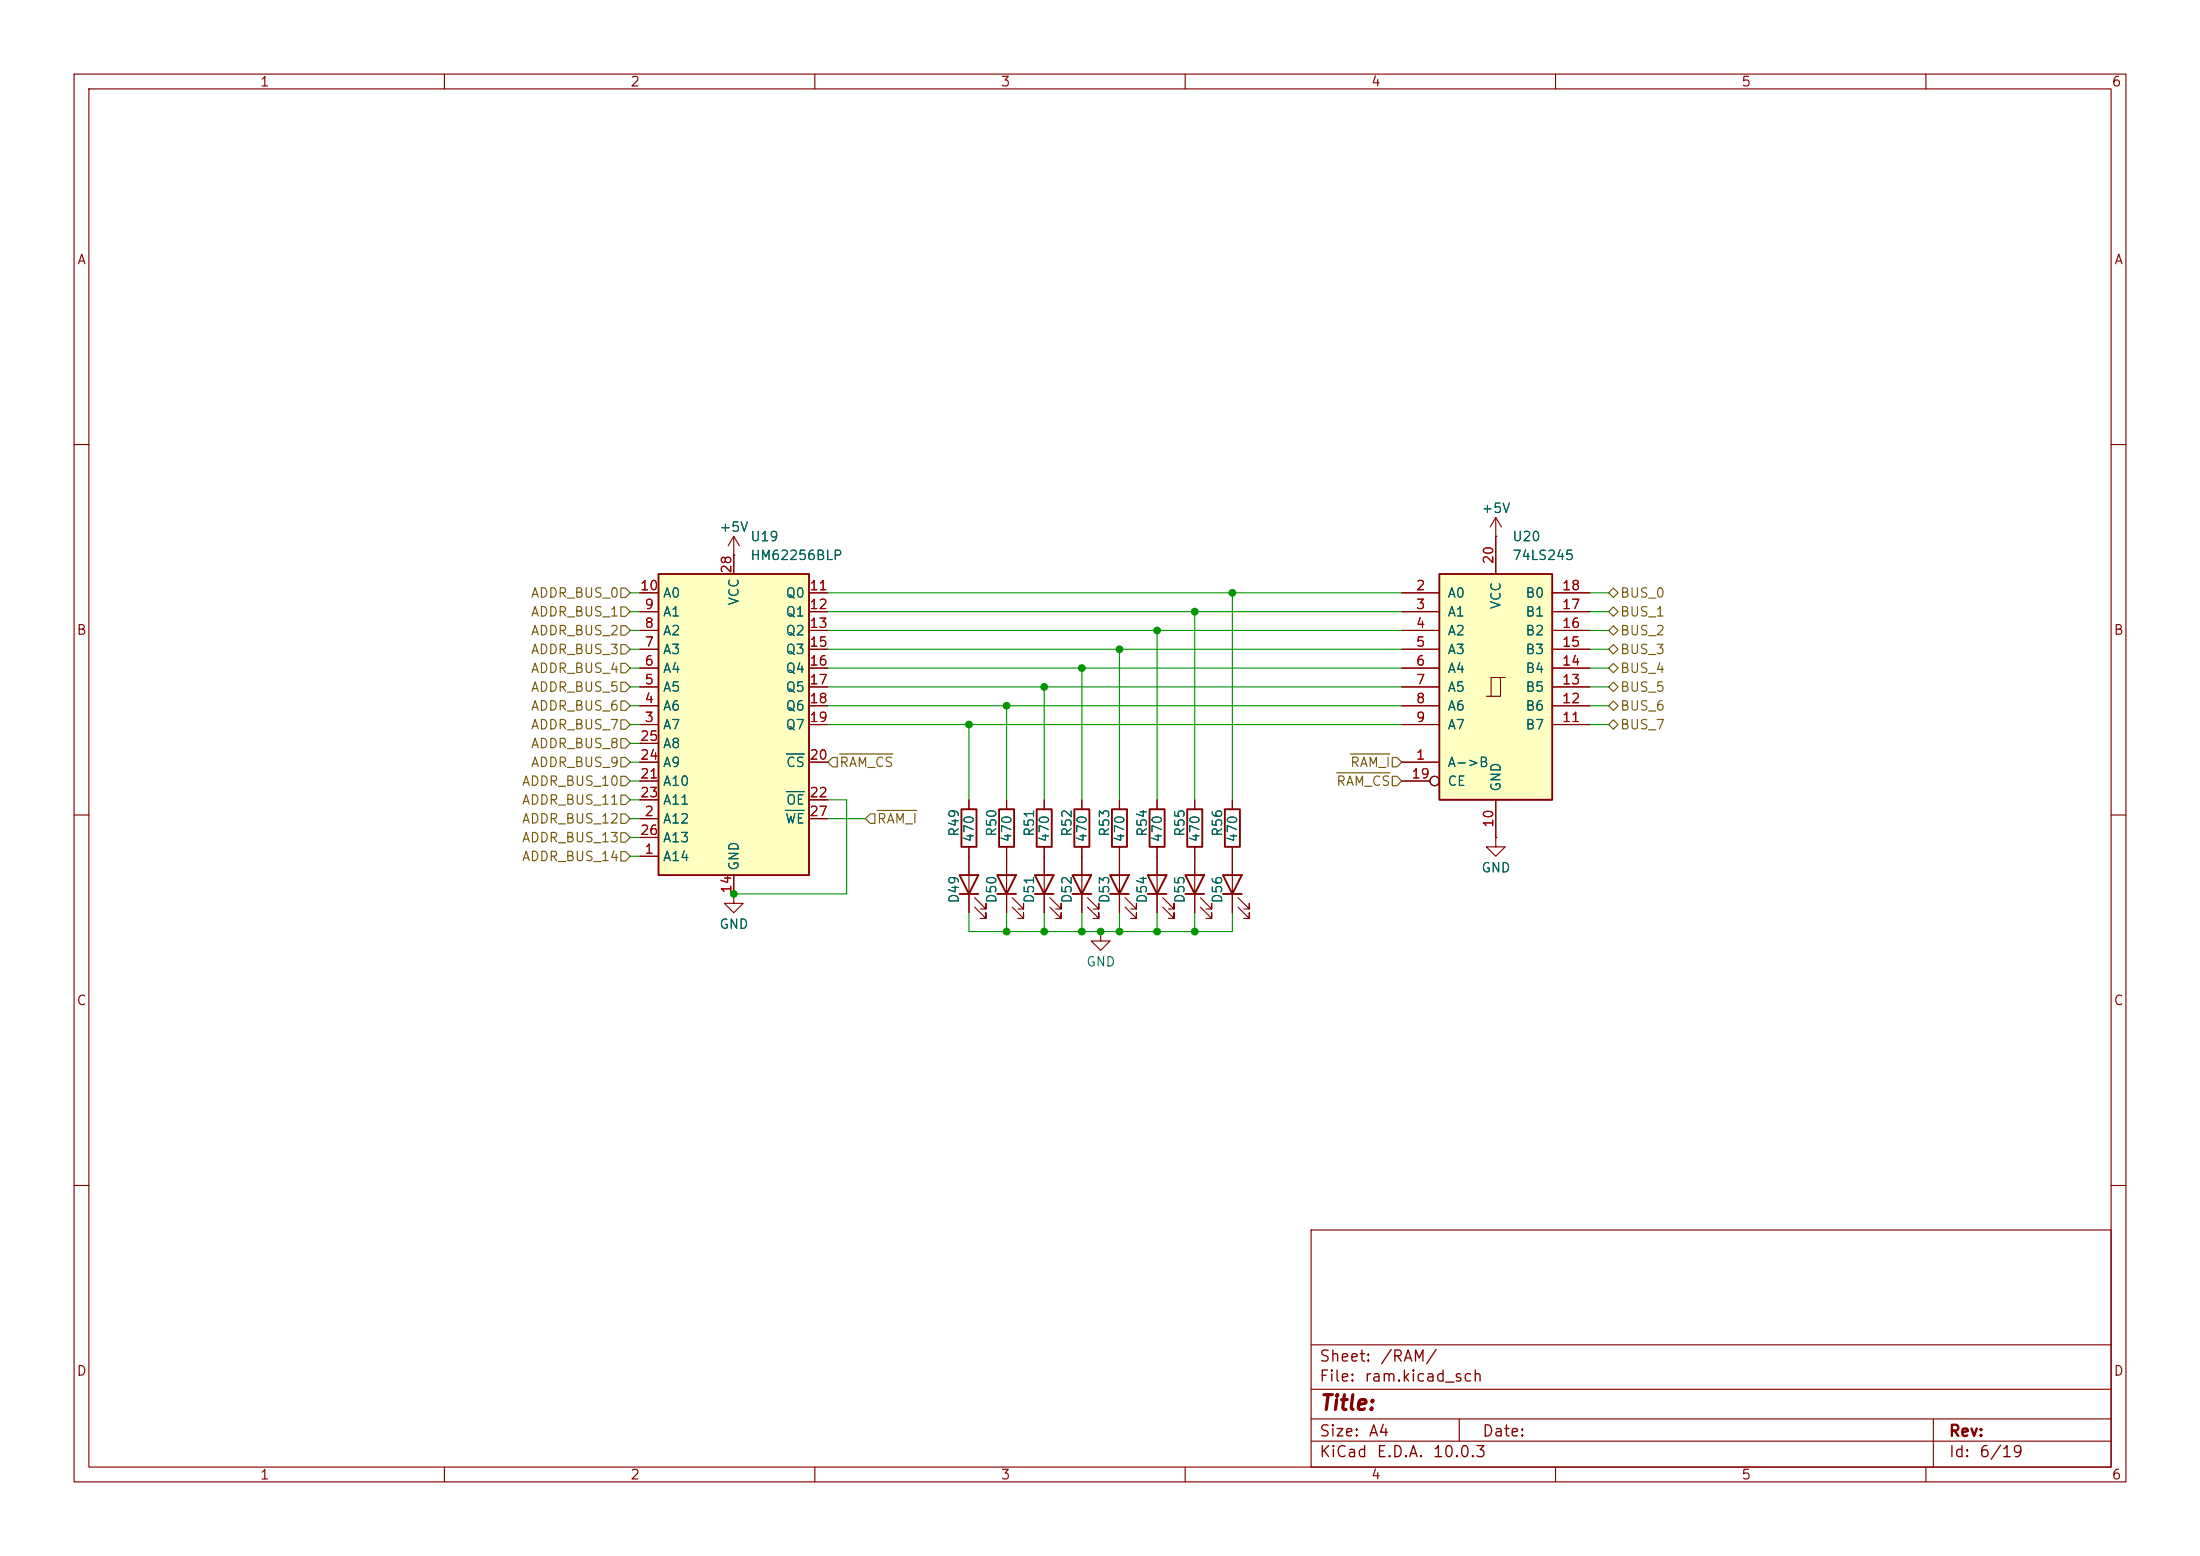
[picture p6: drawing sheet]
<svg xmlns="http://www.w3.org/2000/svg" width="297mm" height="210mm" viewBox="0 0 297 210" stroke-linecap="round" stroke-linejoin="round" font-family="sans-serif">
<g fill="none" stroke="#840000" stroke-width=".15">
<path d="M10 10h277v190h-277zM12 12h273v186h-273zM60 10v2M110 10v2M160 10v2M210 10v2M260 10v2M10 60h2M201.9 72.4h.1M201.9 69.9l-.7 1.2M201.9 69.9l.8 1.2M201.9 69.9v2.5"/>
<path d="M285 60h2M10 110h2M135.9 108v1.2M135.9 114.3v8.9M141 115.6v7.6M146 115.6v7.6M151.1 108v1.2M151.1 114.3v8.9M156.2 108v1.2M156.2 114.3v8.9M166.4 108v1.2M166.4 114.3v8.9"/>
<path d="M285 110h2M99.1 120.7v1.2h1.2l-1.2 1.3-1.3-1.3h1.3M99.1 120.7h.1M136.7 122.4l1.5 1.6v-.8v.8h-.8M136.7 121.2l1.5 1.5v-.8v.8h-.8M141.7 122.4l1.6 1.6v-.8v.8h-.8M141.7 121.2l1.6 1.5v-.8v.8h-.8M146.8 122.4l1.5 1.6v-.8v.8h-.7M146.8 121.2l1.5 1.5v-.8v.8h-.7M148.6 125.7v1.3h1.3l-1.3 1.3-1.3-1.3h1.3M148.6 125.7h.1M151.9 122.4l1.5 1.6v-.8v.8h-.7"/>
<path d="M151.9 121.2l1.5 1.5v-.8v.8h-.7M157 122.4l1.5 1.6v-.8v.8h-.8M157 121.2l1.5 1.5v-.8v.8h-.8M167.1 122.4l1.6 1.6v-.8v.8h-.8M167.1 121.2l1.6 1.5v-.8v.8h-.8M10 160h2M177 166h108v32h-108zM285 160h2M60 198v2M110 198v2M160 198v2M177 194.5h108"/>
<path d="M177 191.5h108M177 187.5h108M177 181.5h108M197 191.5v3M210 198v2M260 198v2M261 191.5v6.5"/>
</g>
<g fill="none" stroke="#840000" stroke-width=".25">
<path d="M134.6 118.1h2.6l-1.3 2.6zM134.9 109.2h2v5.1h-2zM139.7 118.1h2.5l-1.2 2.6zM144.8 118.1h2.5l-1.3 2.6zM149.9 118.1h2.5l-1.3 2.6zM150.1 109.2h2v5.1h-2zM154.9 118.1h2.6l-1.3 2.6zM155.2 109.2h2v5.1h-2zM165.1 118.1h2.5l-1.2 2.6zM165.4 109.2h2v5.1h-2zM134.6 120.7h2.6M139.7 120.7h2.5"/>
<path d="M144.8 120.7h2.5M149.9 120.7h2.5M154.9 120.7h2.6M165.1 120.7h2.5"/>
</g>
<path d="M194.3 77.5h15.2v30.5h-15.2z" fill="#ffffc2"/>
<g fill="none" stroke="#840000" stroke-width=".15">
<path d="M201.9 72.4v5.1M189.2 80h5.1M189.2 82.6h5.1M189.2 85.1h5.1M189.2 87.6h5.1M189.2 90.2h5.1M189.2 92.7h5.1M189.2 95.3h5.1M189.2 97.8h5.1M202.6 91.4h-1.3v2.6M203.2 91.4h-.6v2.6h-1.9M209.5 80h5.1"/>
<path d="M209.5 82.6h5.1M209.5 85.1h5.1M209.5 87.6h5.1M209.5 90.2h5.1M209.5 92.7h5.1M209.5 95.3h5.1M209.5 97.8h5.1M130.8 108v1.2M130.8 114.3v8.9M141 108v1.2M141 114.3v1.3M146 108v1.2"/>
<path d="M146 114.3v1.3M161.3 108v1.2M161.3 114.3v8.9M189.2 102.9h5.1M189.2 105.4h3.8M201.9 113v1.3h1.3l-1.3 1.3-1.2-1.3h1.2M201.9 113h.1M201.9 108v5M131.6 122.4l1.5 1.6v-.8v.8h-.8M131.6 121.2l1.5 1.5v-.8v.8h-.8M162.1 122.4l1.5 1.6v-.8v.8h-.8M162.1 121.2l1.5 1.5v-.8v.8h-.8"/>
<circle cx="193.7" cy="105.4" r=".63"/>
</g>
<path d="M194.3 77.5h15.2v30.5h-15.2zM129.5 118.1h2.6l-1.3 2.6zM129.8 109.2h2v5.1h-2zM140 109.2h2v5.1h-2zM145 109.2h2.1v5.1h-2.1zM160 118.1h2.6l-1.3 2.6zM160.3 109.2h2v5.1h-2zM129.5 120.7h2.6M160 120.7h2.6" fill="none" stroke="#840000" stroke-width=".25"/>
<path d="M88.9 77.5h20.3v40.6h-20.3z" fill="#ffffc2"/>
<path d="M88.9 77.5h20.3v40.6h-20.3z" fill="none" stroke="#840000" stroke-width=".25"/>
<g fill="none" stroke="#840000" stroke-width=".15">
<path d="M99.1 74.9h.1M99.1 72.4v5.1M99.1 72.4l-.8 1.3M99.1 72.4l.7 1.3M201.9 72.4h.1M201.9 72.4v5.1M86.4 97.8h2.5M86.4 95.3h2.5M86.4 92.7h2.5M86.4 90.2h2.5M86.4 87.6h2.5M86.4 85.1h2.5"/>
<path d="M86.4 82.6h2.5M86.4 80h2.5M109.2 97.8h2.6M109.2 95.3h2.6M109.2 92.7h2.6M109.2 90.2h2.6M109.2 87.6h2.6M109.2 85.1h2.6M109.2 82.6h2.6M109.2 80h2.6M189.2 97.8h5.1M189.2 95.3h5.1"/>
<path d="M189.2 92.7h5.1M189.2 90.2h5.1M189.2 87.6h5.1M189.2 85.1h5.1M189.2 82.6h5.1M189.2 80h5.1M209.5 97.8h5.1M209.5 95.3h5.1M209.5 92.7h5.1M209.5 90.2h5.1M209.5 87.6h5.1M209.5 85.1h5.1"/>
<path d="M209.5 82.6h5.1M209.5 80h5.1M86.4 115.6h2.5M86.4 110.5h2.5M86.4 102.9h2.5M86.4 105.4h2.5M86.4 108h2.5M86.4 100.3h2.5M86.4 113h2.5M99.1 118.1v2.6M109.2 110.5h2.6M109.2 102.9h2.6"/>
<path d="M109.2 108h2.6M130.8 108v1.2M130.8 114.3v3.8M135.9 108v1.2M135.9 114.3v3.8M141 108v1.2M141 114.3v3.8M146 108v1.2M146 114.3v3.8M151.1 108v1.2M151.1 114.3v3.8M156.2 108v1.2"/>
<path d="M156.2 114.3v3.8M161.3 108v1.2M161.3 114.3v3.8M166.4 108v1.2M166.4 114.3v3.8M189.2 102.9h5.1M189.2 105.4h3.8M201.9 113h.1M201.9 108v5M99.1 120.7h.1M130.8 120.7v2.5M135.9 120.7v2.5"/>
<path d="M141 120.7v2.5M146 120.7v2.5M151.1 120.7v2.5M156.2 120.7v2.5M161.3 120.7v2.5M166.4 120.7v2.5"/>
<circle cx="193.7" cy="105.4" r=".63"/>
</g>
<path d="M106 109.4h2.6M106.2 101.8h2.4M106.2 106.8h2.4" fill="none" stroke="#006464" stroke-width=".15"/>
<g fill="none" stroke="#725600" stroke-width=".15">
<path d="M83.8 79.4h.7l.6 .6-.6 .6h-.7zM83.8 89.5h.7l.6 .7-.6 .6h-.7zM83.8 81.9h.7l.6 .7-.6 .6h-.7zM83.8 84.5h.7l.6 .6-.6 .6h-.7zM83.8 92.1h.7l.6 .6-.6 .6h-.7zM83.8 94.6h.7l.6 .7-.6 .6h-.7zM83.8 97.2h.7l.6 .6-.6 .6h-.7zM83.8 99.7h.7l.6 .6-.6 .7h-.7zM83.8 87h.7l.6 .6-.6 .7h-.7zM217.2 95.3l.6-.7 .6 .7-.6 .6zM217.2 90.2l.6-.7 .6 .7-.6 .6zM217.2 92.7l.6-.6 .6 .6-.6 .6z"/>
<path d="M217.2 97.8l.6-.6 .6 .6-.6 .6zM217.2 82.6l.6-.7 .6 .7-.6 .6zM217.2 85.1l.6-.6 .6 .6-.6 .6zM217.2 80l.6-.6 .6 .6-.6 .6zM217.8 87l.6 .6-.6 .7-.6-.7zM83.8 112.4h.7l.6 .6-.6 .7h-.7zM83.8 107.3h.7l.6 .7-.6 .6h-.7zM83.8 102.2h.7l.6 .7-.6 .6h-.7zM83.8 104.8h.7l.6 .6-.6 .6h-.7zM83.8 114.9h.7l.6 .7-.6 .6h-.7zM83.8 109.9h.7l.6 .6-.6 .6h-.7zM112.4 102.2h.6v1.3h-.6l-.6-.6z"/>
<path d="M113.3 101.8h7.3M117.5 109.9h.6v1.2h-.6l-.7-.6zM118.4 109.4h5.4M180.4 104.3h7.2M182.3 101.8h5.3M188 104.8h.6l.6 .6-.6 .6h-.6zM188 102.2h.6l.6 .7-.6 .6h-.6z"/>
</g>
<g fill="none" stroke="#009600" stroke-width=".15">
<path d="M85.1 80h1.3M85.1 82.6h1.3M85.1 85.1h1.3M85.1 97.8h1.3M85.1 92.7h1.3M85.1 95.3h1.3M85.1 87.6h1.3M85.1 90.2h1.3M111.8 80h77.4M111.8 82.6h77.4M111.8 85.1h77.4M111.8 97.8h77.4"/>
<path d="M111.8 92.7h77.4M111.8 95.3h77.4M111.8 87.6h77.4M111.8 90.2h77.4M130.8 97.8v10.2M135.9 95.3v12.7M141 92.7v15.3M146 90.2v17.8M151.1 87.6v20.4M156.2 85.1v22.9M161.3 82.6v25.4M166.4 80v28"/>
<path d="M214.6 80h2.6M214.6 82.6h2.6M214.6 85.1h2.6M214.6 97.8h2.6M214.6 92.7h2.6M214.6 95.3h2.6M214.6 87.6h2.6M214.6 90.2h2.6M85.1 110.5h1.3M85.1 108h1.3M85.1 113h1.3M85.1 105.4h1.3"/>
<path d="M85.1 115.6h1.3M85.1 100.3h1.3M85.1 102.9h1.3M111.8 110.5h5M111.8 108h2.5v12.7h-15.2M130.8 123.2v2.5h35.6v-2.5M135.9 123.2v2.5M141 123.2v2.5M146 123.2v2.5M151.1 123.2v2.5M156.2 123.2v2.5M161.3 123.2v2.5"/>
</g>
<g fill="#009600" stroke="#009600" stroke-width=".14">
<circle cx="99.1" cy="120.7" r=".46"/>
<circle cx="151.1" cy="87.6" r=".46"/>
<circle cx="156.2" cy="85.1" r=".46"/>
<circle cx="146" cy="90.2" r=".46"/>
<circle cx="161.3" cy="82.6" r=".46"/>
<circle cx="166.4" cy="80" r=".46"/>
<circle cx="156.2" cy="125.7" r=".46"/>
<circle cx="148.6" cy="125.7" r=".46"/>
<circle cx="161.3" cy="125.7" r=".46"/>
<circle cx="135.9" cy="125.7" r=".46"/>
<circle cx="141" cy="125.7" r=".46"/>
<circle cx="151.1" cy="125.7" r=".46"/>
<circle cx="146" cy="125.7" r=".46"/>
<circle cx="130.8" cy="97.8" r=".46"/>
<circle cx="135.9" cy="95.3" r=".46"/>
<circle cx="141" cy="92.7" r=".46"/>
</g>
<text font-size="2" fill="#840000" x="178" y="190.8">Title:</text>
<g font-size="1.5" fill="#840000">
<text x="178" y="184.2">Sheet:</text>
<text x="186.2" y="184.2">/RAM/</text>
<text x="178" y="186.9">File:</text>
<text x="184.1" y="186.9">ram.kicad_sch</text>
<text x="178" y="197.1">KiCad</text>
<text x="178" y="194.3">Size:</text>
<text x="184.7" y="194.3">A4</text>
<text x="185.7" y="197.1">E.D.A.</text>
<text x="193.3" y="197.1">10.0.3</text>
<text x="200" y="194.3">Date:</text>
<text x="263" y="194.3">Rev:</text>
<text x="263" y="197.1">Id:</text>
<text x="267.1" y="197.1">6/19</text>
</g>
<g font-size="1.3" fill="#840000">
<text x="35" y="12">1</text>
<text x="85" y="12">2</text>
<text x="135" y="12">3</text>
<text x="185" y="12">4</text>
<text x="235" y="12">5</text>
<text x="285" y="12">6</text>
<text x="10.3" y="36">A</text>
<text x="285.3" y="36">A</text>
<text x="10.3" y="86">B</text>
<text x="285.3" y="86">B</text>
<text x="10.3" y="136">C</text>
<text x="285.3" y="136">C</text>
<text x="10.3" y="186">D</text>
<text x="285.3" y="186">D</text>
<text x="35" y="200">1</text>
<text x="85" y="200">2</text>
<text x="135" y="200">3</text>
<text x="185" y="200">4</text>
<text x="235" y="200">5</text>
<text x="285" y="200">6</text>
</g>
<g font-size="1.3" fill="#006464">
<text x="199.9" y="69.6">+5V</text>
<text x="97" y="72.1">+5V</text>
<text x="101.2" y="73.4">U19</text>
<text x="101.2" y="75.9">HM62256BLP</text>
<text x="204.1" y="73.4">U20</text>
<text x="204.1" y="75.9">74LS245</text>
<text x="89.4" y="83.5">A1</text>
<text x="89.4" y="81">A0</text>
<text x="100" y="81.8" transform="rotate(-90 100 81.8)">VCC</text>
<text x="106" y="81">Q0</text>
<text x="106" y="83.5">Q1</text>
<text x="195.3" y="81">A0</text>
<text x="195.3" y="83.5">A1</text>
<text x="202.9" y="82.3" transform="rotate(-90 202.9 82.3)">VCC</text>
<text x="205.9" y="83.5">B1</text>
<text x="205.9" y="81">B0</text>
<text x="89.4" y="88.6">A3</text>
<text x="89.4" y="86.1">A2</text>
<text x="106" y="86.1">Q2</text>
<text x="106" y="88.6">Q3</text>
<text x="195.3" y="86.1">A2</text>
<text x="195.3" y="88.6">A3</text>
<text x="205.9" y="88.6">B3</text>
<text x="205.9" y="86.1">B2</text>
<text x="89.4" y="93.7">A5</text>
<text x="89.4" y="91.1">A4</text>
<text x="106" y="91.1">Q4</text>
<text x="106" y="93.7">Q5</text>
<text x="195.3" y="91.1">A4</text>
<text x="195.3" y="93.7">A5</text>
<text x="205.9" y="93.7">B5</text>
<text x="205.9" y="91.1">B4</text>
<text x="89.4" y="98.8">A7</text>
<text x="89.4" y="96.2">A6</text>
<text x="89.4" y="101.3">A8</text>
<text x="106" y="96.2">Q6</text>
<text x="106" y="98.8">Q7</text>
<text x="195.3" y="96.2">A6</text>
<text x="195.3" y="98.8">A7</text>
<text x="205.9" y="98.8">B7</text>
<text x="205.9" y="96.2">B6</text>
<text x="89.4" y="106.4">A10</text>
<text x="89.4" y="103.8">A9</text>
<text x="106" y="103.8">CS</text>
<text x="195.3" y="103.8">A-&gt;B</text>
<text x="195.3" y="106.4">CE</text>
<text x="202.9" y="106.9" transform="rotate(-90 202.9 106.9)">GND</text>
<text x="89.4" y="111.5">A12</text>
<text x="89.4" y="108.9">A11</text>
<text x="105.9" y="111.5">WE</text>
<text x="106" y="108.9">OE</text>
<text x="129.7" y="113" transform="rotate(-90 129.7 113)">R49</text>
<text x="131.8" y="113.8" transform="rotate(-90 131.8 113.8)">470</text>
<text x="134.8" y="113" transform="rotate(-90 134.8 113)">R50</text>
<text x="136.9" y="113.8" transform="rotate(-90 136.9 113.8)">470</text>
<text x="139.9" y="113" transform="rotate(-90 139.9 113)">R51</text>
<text x="141.9" y="113.8" transform="rotate(-90 141.9 113.8)">470</text>
<text x="145" y="113" transform="rotate(-90 145 113)">R52</text>
<text x="147" y="113.8" transform="rotate(-90 147 113.8)">470</text>
<text x="150.1" y="113" transform="rotate(-90 150.1 113)">R53</text>
<text x="152.1" y="113.8" transform="rotate(-90 152.1 113.8)">470</text>
<text x="155.1" y="113" transform="rotate(-90 155.1 113)">R54</text>
<text x="157.2" y="113.8" transform="rotate(-90 157.2 113.8)">470</text>
<text x="160.2" y="113" transform="rotate(-90 160.2 113)">R55</text>
<text x="162.3" y="113.8" transform="rotate(-90 162.3 113.8)">470</text>
<text x="165.3" y="113" transform="rotate(-90 165.3 113)">R56</text>
<text x="167.3" y="113.8" transform="rotate(-90 167.3 113.8)">470</text>
<text x="89.4" y="116.5">A14</text>
<text x="89.4" y="114">A13</text>
<text x="100" y="117.6" transform="rotate(-90 100 117.6)">GND</text>
<text x="199.9" y="118.1">GND</text>
<text x="97" y="125.7">GND</text>
<text x="129.7" y="122" transform="rotate(-90 129.7 122)">D49</text>
<text x="134.8" y="122" transform="rotate(-90 134.8 122)">D50</text>
<text x="139.9" y="122" transform="rotate(-90 139.9 122)">D51</text>
<text x="145" y="122" transform="rotate(-90 145 122)">D52</text>
<text x="150.1" y="122" transform="rotate(-90 150.1 122)">D53</text>
<text x="155.1" y="122" transform="rotate(-90 155.1 122)">D54</text>
<text x="160.2" y="122" transform="rotate(-90 160.2 122)">D55</text>
<text x="165.3" y="122" transform="rotate(-90 165.3 122)">D56</text>
<text x="146.6" y="130.8">GND</text>
</g>
<g font-size="1.3" fill="#a90000">
<text x="99" y="77.5" transform="rotate(-90 99 77.5)">28</text>
<text x="201.9" y="76.2" transform="rotate(-90 201.9 76.2)">20</text>
<text x="86.3" y="80">10</text>
<text x="86.9" y="82.5">9</text>
<text x="109.2" y="80">11</text>
<text x="109.2" y="82.5">12</text>
<text x="191.1" y="80">2</text>
<text x="191.1" y="82.5">3</text>
<text x="210.8" y="82.5">17</text>
<text x="210.8" y="80">18</text>
<text x="86.9" y="87.6">7</text>
<text x="86.9" y="85.1">8</text>
<text x="109.2" y="85.1">13</text>
<text x="109.2" y="87.6">15</text>
<text x="191.1" y="85.1">4</text>
<text x="191.1" y="87.6">5</text>
<text x="210.8" y="87.6">15</text>
<text x="210.8" y="85.1">16</text>
<text x="86.9" y="95.2">4</text>
<text x="86.9" y="92.7">5</text>
<text x="86.9" y="90.1">6</text>
<text x="109.2" y="90.1">16</text>
<text x="109.2" y="92.7">17</text>
<text x="109.2" y="95.2">18</text>
<text x="191.1" y="90.1">6</text>
<text x="191.1" y="92.7">7</text>
<text x="191.1" y="95.2">8</text>
<text x="210.8" y="95.2">12</text>
<text x="210.8" y="92.7">13</text>
<text x="210.8" y="90.1">14</text>
<text x="86.3" y="100.3">25</text>
<text x="86.9" y="97.8">3</text>
<text x="109.2" y="97.8">19</text>
<text x="191.1" y="97.8">9</text>
<text x="210.8" y="97.8">11</text>
<text x="86.3" y="105.4">21</text>
<text x="86.3" y="107.9">23</text>
<text x="86.3" y="102.8">24</text>
<text x="109.2" y="102.8">20</text>
<text x="109.2" y="107.9">22</text>
<text x="190.5" y="105.4">19</text>
<text x="191.1" y="102.8">1</text>
<text x="86.3" y="113">26</text>
<text x="86.9" y="110.5">2</text>
<text x="109.2" y="110.5">27</text>
<text x="201.9" y="111.8" transform="rotate(-90 201.9 111.8)">10</text>
<text x="86.9" y="115.5">1</text>
<text x="99" y="120.7" transform="rotate(-90 99 120.7)">14</text>
</g>
<g font-size="1.3" fill="#725600">
<text x="71.6" y="83.5">ADDR_BUS_1</text>
<text x="71.6" y="81">ADDR_BUS_0</text>
<text x="218.6" y="83.5">BUS_1</text>
<text x="218.6" y="81">BUS_0</text>
<text x="71.6" y="86.1">ADDR_BUS_2</text>
<text x="71.6" y="88.6">ADDR_BUS_3</text>
<text x="218.6" y="86.1">BUS_2</text>
<text x="218.6" y="88.6">BUS_3</text>
<text x="71.6" y="91.1">ADDR_BUS_4</text>
<text x="71.6" y="93.7">ADDR_BUS_5</text>
<text x="218.6" y="91.1">BUS_4</text>
<text x="218.6" y="93.7">BUS_5</text>
<text x="71.6" y="96.2">ADDR_BUS_6</text>
<text x="71.6" y="98.8">ADDR_BUS_7</text>
<text x="71.6" y="101.3">ADDR_BUS_8</text>
<text x="218.6" y="96.2">BUS_6</text>
<text x="218.6" y="98.8">BUS_7</text>
<text x="70.4" y="106.4">ADDR_BUS_10</text>
<text x="71.6" y="103.8">ADDR_BUS_9</text>
<text x="113.2" y="103.8">RAM_CS</text>
<text x="180.3" y="106.4">RAM_CS</text>
<text x="182.2" y="103.8">RAM_I</text>
<text x="70.4" y="108.9">ADDR_BUS_11</text>
<text x="70.4" y="111.5">ADDR_BUS_12</text>
<text x="118.3" y="111.5">RAM_I</text>
<text x="70.4" y="114">ADDR_BUS_13</text>
<text x="70.4" y="116.5">ADDR_BUS_14</text>
</g>
</svg>
